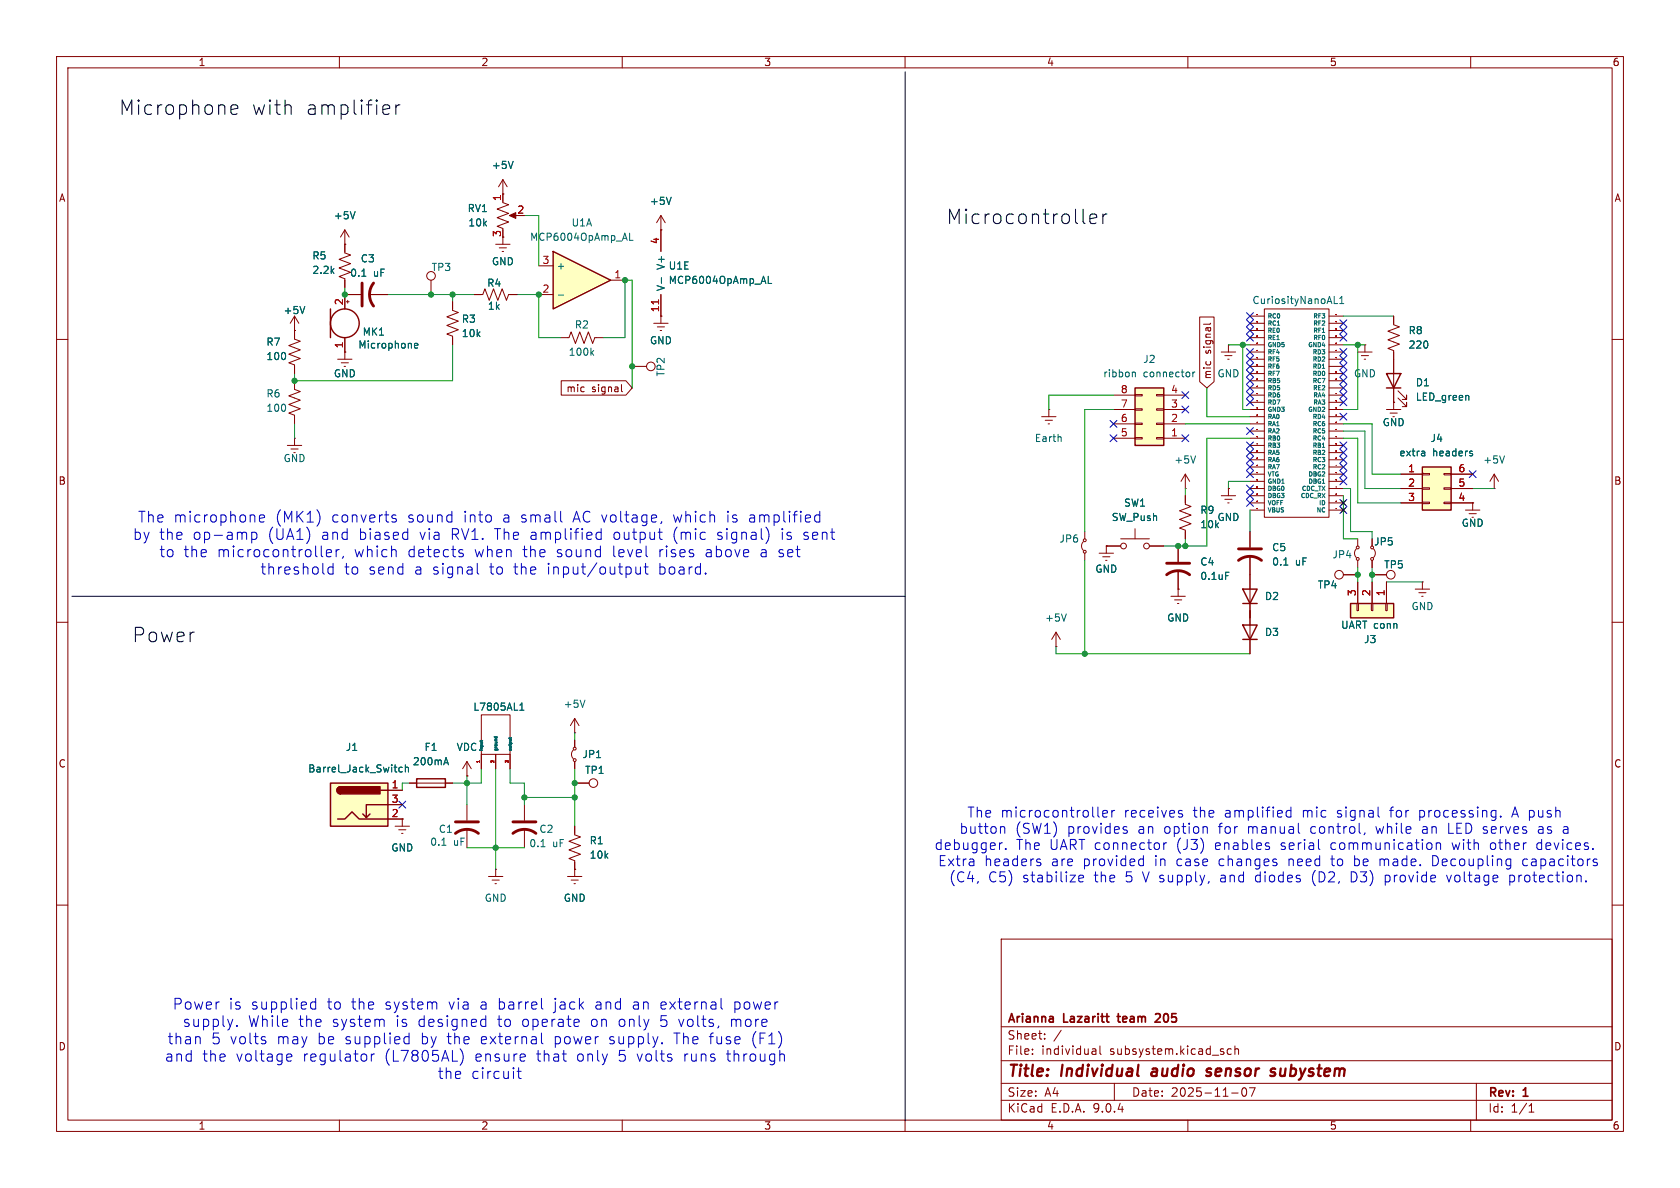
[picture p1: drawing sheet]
<svg xmlns="http://www.w3.org/2000/svg" width="297mm" height="210mm" viewBox="0 0 297 210" stroke-linecap="round" stroke-linejoin="round" font-family="sans-serif">
<g fill="none" stroke="#840000" stroke-width=".18">
<path d="M10 10h277v190h-277zM12 12h273v186h-273zM60 10v2M110 10v2M160 10v2M210 10v2M260 10v2M10 60h2M285 60h2M191.5 95.8a1.08 1.08 0 0 0 0 1.5M191.8 94v1.3M191.8 97.8v1.3"/>
<path d="M194.3 97.8h2.5M194.9 98.4h1.3M195.5 99.1h.2M195.6 96.5h.1M195.6 96.5h2.5M195.6 96.5v1.3M198.1 95.3h5.1M200.7 93.5v1.8M203.2 96.5h2.5M215.9 87.6h2.5M216.5 88.3h1.3M217 88.9h.3"/>
<path d="M217.2 86.4h.1M217.2 86.4v1.2M10 110h2M186.7 114.3h.1M186.7 111.8l-.8 1.2M186.7 111.8l.8 1.2M186.7 111.8v2.5M285 110h2M85.1 126.4h5.1v7h-5.1zM85.1 133.4v2.5M87.6 133.4v2.5M90.2 133.4v2.5"/>
<path d="M101.3 132.6a1.08 1.08 0 0 0 0 1.5M101.6 129.5h.1M101.6 127v2.5M101.6 130.8v1.3M101.6 134.6v1.3M101.6 127l-.8 1.3M101.6 127l.8 1.3M101.6 138.4h2.5M92.7 142.2v2.8M92.7 146.6v3.3M10 160h2M177 166h108v32h-108z"/>
<path d="M285 160h2M60 198v2M110 198v2M160 198v2M177 194.5h108M177 191.5h108M177 187.5h108M177 181.5h108M182.5 186.3v.1M182.5 185.5v.1M184.7 183.6v.1M184.7 182.8v.1"/>
<path d="M187.6 182.1l-1.3 2M193.2 185.4h.3l.2 .2v.8M193.7 186.3l-.5 .1M193.7 185.8h-.5M194.5 184.9v1.3l.2 .2M197 191.5v3M210 198v2M217.7 185.5l-.5-.1-.2 .3v.4l.1 .2h.6M217.7 193.2h1.2M218.3 185.5l.2-.1 .4 .1 .1 .9M218.3 184.9v1.5M219.7 192.4l.2-.1a.81 .81 0 0 1 .6 .6 .81 .81 0 0 1-.3 .8l-.2 .1a.81 .81 0 0 1-.3-1.4z"/>
<path d="M220.9 192.3h1l-.7 1.5M260 198v2M261 191.5v6.5M270.3 196.6h.9M270.3 195.5l.4-.4v1.5"/>
<circle cx="191.8" cy="95.5" r=".25"/>
<circle cx="191.8" cy="97.5" r=".25"/>
<circle cx="198.6" cy="96.5" r=".51"/>
<circle cx="202.7" cy="96.5" r=".51"/>
<circle cx="101.6" cy="134.4" r=".25"/>
<circle cx="101.6" cy="132.3" r=".25"/>
<circle cx="104.9" cy="138.4" r=".76"/>
</g>
<path d="M203.7 189.5l-.2 .4 .3 .3M214.1 189a.49 .49 0 0 0-.8 .3l.1 .1 .6 .2 .1 .3-.3 .3-.6-.1M225.2 189.5l.2 .3-.1 .3M225.3 188.9l.2 .1M226.4 188.9v1.2" fill="none" stroke="#840000" stroke-width=".4"/>
<path d="M197.5 179.7h.6M205 179.3l-.5-.1-.2 .1M205.1 179.8l-.9 .9h.9" fill="none" stroke="#840000" stroke-width=".3"/>
<g fill="none" stroke="#006464" stroke-width=".18">
<path d="M188.5 108.5l-.4 1.3M85 130.9v.2M85.3 130.9l-.1 .1h-.4M87.3 130.3h.6M87.5 130.3v.1M87.8 130.3v.1M89.9 131.7h.4M90.1 130.4v.2M90.4 130.4l-.1 .1h-.4M91.9 125.5h.7M91.9 124.6l.4-.3v1.2M103.4 123.8l-.4 1.2"/>
<path d="M95.6 149.7h.8"/>
</g>
<path d="M84.8 134.5v.3" fill="none" stroke="#a90000" stroke-width=".18"/>
<path d="M90.7 147.3a3.3 3.3 0 0 1 4 0M90.7 145.3h4" fill="none" stroke="#840000" stroke-width=".51"/>
<path d="M238.8 106.7h7.6v2.5h-7.6z" fill="#ffffc2"/>
<path d="M238.8 106.7h7.6v2.5h-7.6z" fill="none" stroke="#840000" stroke-width=".25"/>
<g fill="none" stroke="#840000" stroke-width=".18">
<path d="M115.6 57.2h2.5M116.2 57.8h1.3M116.7 58.4h.3M116.8 55.9h.1M116.8 55.9v1.3M239.9 106.7h.3v1.3h-.3zM240 102.9v3.8M242.4 106.7h.3v1.3h-.3zM242.6 102.9v3.8M245 106.7h.2v1.3h-.2zM245.1 102.9v3.8M250.2 104.1h2.5"/>
<path d="M250.8 104.8h1.3M251.3 105.4h.3M251.5 102.9h.1M251.5 102.9v1.2"/>
</g>
<path d="M58.4 138.4h10.2v7.7h-10.2z" fill="#ffffc2"/>
<path d="M219.7 104.1h2.5l-1.2 2.6zM219.7 110.5h2.5l-1.2 2.5zM219.7 106.7h2.5M219.7 113h2.5M58.4 138.4h10.2v7.7h-10.2zM60.2 139.1a.64 .64 0 0 0-.6 .6 .64 .64 0 0 0 .6 .6M67.3 139.7h1.3M73.7 137.7h5v1.5h-5zM59.7 144.8h1.3l1.2-1.3 1.3 1.3h5.1M65.4 143.9l-.6 .6M68.6 142.2h-3.8v2.3l-.7-.6" fill="none" stroke="#840000" stroke-width=".25"/>
<g fill="#840000" stroke="#840000" stroke-width=".25">
<path d="M59.7 139.3l.5-.2v1.2a.63 .63 0 0 1-.6-.4 .63 .63 0 0 1 .1-.6z"/>
<path d="M60.2 139.1h7v1.2h-7z"/>
</g>
<g fill="none" stroke="#840000" stroke-width=".18">
<path d="M88.9 35.8l1 .4-2 .8 2 .7-2 .8 2 .7-2 .8 1 .4v.2M88.9 34.3v1.3M90.4 38.1h1M99.1 59.7h1.5l.4-1 .7 2 .8-2 .8 2 .7-2 .8 2 .4-1h1.5M246.4 55.9v1.5l1 .4-2 .7 2 .8-2 .8 2 .7-2 .8 1 .4v1.5M52.1 67.3v1.5l1 .4-2 .8 2 .7-2 .8 2 .8-2 .7 1 .4v1.5M111.8 64.8h2.5M215.9 62.2h2.5M216.5 62.9h1.3M217 63.5h.3M217.2 61h.1M217.2 61v1.2"/>
<path d="M208.3 96.5v2.8M209.5 86.4h.1M209.5 87.6v1.6l1.1 .3-2.1 .8 2.1 .8-2.1 .7 2.1 .8-2.1 .7 1 .4v1.6M209.5 83.8l-.7 1.3M209.5 83.8l.8 1.3M209.5 83.8v2.6M221 94v2.8M221 98.3v17.3M239.8 97a1.08 1.08 0 0 0 0 1.6M240 95.3v1.2M240 99.1v1.2M242.6 99.1v1.2"/>
<path d="M242.8 97a1.08 1.08 0 0 1 0 1.6M207 105.4h2.5M207.6 106h1.3M208.2 106.7h.2M208.3 104.1h.1M208.3 100.8v4.6M237.5 101.6h2.5M242.6 101.6h2.5M68.6 139.7h2.5M72.4 138.4h7.6M82.5 137.2h.1M82.5 134.6l-.7 1.3"/>
<path d="M82.5 134.6l.8 1.3M82.5 134.6v2.6M68.6 142.2h2.5M68.6 144.8h2.5M69.8 146.1h2.6M70.5 146.7h1.3M71 147.3h.2M71.1 144.8h.1M71.1 144.8v1.3M82.5 142.2v2.8M82.5 146.6v3.3M86.4 154.9h2.5"/>
<path d="M87 155.6h1.3M87.5 156.2h.3M87.6 153.7h.1M87.6 153.7v1.2M100.3 154.9h2.6M101 155.6h1.2M101.5 156.2h.2M101.6 153.7h.1M101.6 146.1v1.5l1 .4-2 .7 2 .8-2 .7 2 .8-2 .8 1 .3v2.8"/>
<circle cx="115.1" cy="64.8" r=".76"/>
<circle cx="240" cy="96.8" r=".25"/>
<circle cx="240" cy="98.8" r=".25"/>
<circle cx="242.6" cy="98.8" r=".25"/>
<circle cx="236.7" cy="101.6" r=".76"/>
<circle cx="245.9" cy="101.6" r=".76"/>
</g>
<path d="M104.6 62.3l.4 .5M105 62l-.5 .4M211.4 80.6l-.5 1.3M227 99.9h.7M216.7 101.2h.6M71.1 135.7l-.3-.1-.3 .3 .1 .5h.5M71.7 135.7l.1-.1 .3 .1 .1 .8M71.7 135.2v1.3M78.6 134.8h.6M78.9 133.9l.4 1.3M78.1 149.4h.7" fill="none" stroke="#006464" stroke-width=".18"/>
<path d="M206.2 99.6h4.1M218.9 99.1a3.3 3.3 0 0 1 4.1 0M218.9 97h4.1M206.2 101.6a3.3 3.3 0 0 1 4.1 0M80.5 147.3a3.3 3.3 0 0 1 4.1 0M80.5 145.3h4.1" fill="none" stroke="#840000" stroke-width=".51"/>
<path d="M90 38.1l1.2-.5v1z" fill="#840000" stroke="#840000" stroke-width=".18"/>
<path d="M200.7 68.6h5v10.1h-5z" fill="#ffffc2"/>
<path d="M200.7 68.6h5v10.1h-5z" fill="none" stroke="#840000" stroke-width=".25"/>
<g fill="none" stroke="#840000" stroke-width=".18">
<path d="M83.8 52.1h1.5l.4-1 .8 2 .7-2 .8 2 .8-2 .7 2 .4-1h1.5M87.6 43.2h2.6M88.3 43.8h1.2M88.8 44.5h.2M88.9 41.9v1.3M116.8 40.6v3.9M116.8 52.1v3.8M184.1 73.7h2.6M184.8 74.3h1.3M185.3 74.9h.2M185.4 72.4h.1M185.4 72.4v1.3"/>
<path d="M196.8 77.5h3.9M196.8 74.9h3.9M196.8 72.4h3.9M196.8 69.9h3.9M200.7 77.3h1.2v.3h-1.2zM200.7 74.8h1.2v.3h-1.2zM200.7 72.3h1.2v.2h-1.2zM200.7 69.7h1.2v.3h-1.2zM204.5 77.3h1.2v.3h-1.2zM204.5 74.8h1.2v.3h-1.2zM204.5 72.3h1.2v.2h-1.2zM204.5 69.7h1.2v.3h-1.2z"/>
<path d="M205.7 77.5h3.8M205.7 74.9h3.8M205.7 72.4h3.8M205.7 69.9h3.8"/>
</g>
<path d="M116.9 49.1v1M135.8 48.8v1.3h.6M187.5 77.3l.1 .7M200.2 65.8h.5v.8M210.9 65.8v.8M211.2 65.8l-.3 .2" fill="none" stroke="#006464" stroke-width=".18"/>
<path d="M116.4 53v.7" fill="none" stroke="#a90000" stroke-width=".18"/>
<path d="M97.8 44.5l10.1 5-10.1 5.1z" fill="#ffffc2"/>
<path d="M97.8 44.5l10.1 5-10.1 5.1z" fill="none" stroke="#840000" stroke-width=".25"/>
<path d="M95.2 47h2.6M95.2 52.1h2.6M107.9 49.5h2.6M259.1 90.2h2.5M259.7 90.8h1.3M260.3 88.9h.1M260.3 88.9v1.3M264.2 86.4h.1M264.2 83.8l-.8 1.3M264.2 83.8l.7 1.3M264.2 83.8v2.6" fill="none" stroke="#840000" stroke-width=".18"/>
<path d="M98.7 52.2h1M111.3 41.2v1.3h.6M266 80.6l-.4 1.3" fill="none" stroke="#006464" stroke-width=".18"/>
<path d="M251.5 82.6h5v7.6h-5z" fill="#ffffc2"/>
<g fill="none" stroke="#840000" stroke-width=".25">
<path d="M58.4 54.6v5.1M245.1 66h2.5l-1.2 2.6zM245.1 68.6h2.5M251.5 82.6h5v7.6h-5z"/>
<circle cx="61" cy="57.1" r="2.54"/>
</g>
<g fill="none" stroke="#840000" stroke-width=".18">
<path d="M88.9 34.3h.1M88.9 31.8l-.8 1.2M88.9 31.8l.8 1.2M88.9 31.8v3.8M116.8 38.1l-.7 1.3M116.8 38.1l.8 1.3M116.8 38.1v6.4M52.1 58.4h.1M52.1 55.9v4l1 .4-2 .8 2 .7-2 .8 2 .8-2 .7 1 .4v1.5M52.1 55.9l-.8 1.3M52.1 55.9l.7 1.3M61 43.2h.1"/>
<path d="M61 40.6v4.1l1 .4-2.1 .7 2.1 .8-2.1 .8 2.1 .7-2.1 .8 1.1 .4v1.5M61 40.6l-.8 1.3M61 40.6l.7 1.3M61 59.7v3.8M61.2 53.3h.5M61.5 53.1v.5M63.8 52.1h-2.8v2.5M65.3 52.1h3.3M76.2 49.5v2.6M80 53.3v1.6l1 .3-2 .8 2 .8-2 .7 2 .8-2 .8 1 .3v1.6M83.8 52.1h1.3M90.2 52.1h1.2"/>
<path d="M116.8 40.6h.1M116.8 55.9h.1M116.8 52.1v3.8M212.1 56h2.5v11.5l-1.2 1.1-1.3-1.1zM214 57.1l-.2 .2h-1M221 59.7h2.5M221 58.4h2.5M221 57.2h2.5M221 55.9h2.5M223.5 54.6h11.4v36.8h-11.4zM234.9 59.7h2.6M234.9 58.4h2.6"/>
<path d="M234.9 57.2h2.6M234.9 55.9h2.6M246.4 55.9v1.3M50.8 78.7h2.5M51.4 79.4h1.3M52.1 77.5h.1M52.1 77.5v1.2M59.7 63.5h2.5M60.3 64.1h1.3M60.8 64.8h.3M61 62.2h.1M99.2 67.3h11.4l1.2 1.3-1.2 1.3h-11.4z"/>
<path d="M109.9 68v1.1l.1 .2M221 64.8h2.5M221 63.5h2.5M221 78.7h2.5M221 62.2h2.5M221 77.5h2.5M221 76.2h2.5M221 74.9h2.5M221 73.7h2.5M221 72.4h2.5M221 71.1h2.5M221 69.9h2.5"/>
<path d="M221 68.6h2.5M221 67.3h2.5M221 66h2.5M221 61h2.5M234.9 64.8h2.6M234.9 63.5h2.6M234.9 78.7h2.6M234.9 62.2h2.6M234.9 77.5h2.6M234.9 76.2h2.6M234.9 74.9h2.6M234.9 73.7h2.6"/>
<path d="M234.9 72.4h2.6M234.9 71.1h2.6M234.9 69.9h2.6M234.9 68.6h2.6M234.9 67.3h2.6M234.9 66h2.6M234.9 61h2.6M240 62.2h2.6M240.7 62.9h1.2M241.2 63.5h.2M241.3 61h.1M241.3 61v1.2"/>
<path d="M245.1 72.4h2.5M245.7 73h1.3M246.4 71.1h.1M246.4 62.2v10.2M247.1 70.4l1.6 1.5v-.8v.8h-.8M247.1 69.1l1.6 1.5v-.7v.7h-.8M195.6 96.5h.1M195.6 96.5h2.5M203.2 96.5h2.5M208.3 96.5v2.8M209.5 87.6v1.3M209.5 94v1.3"/>
<path d="M217.2 86.4h.1M221 83.8h2.5M221 86.4h2.5M221 88.9h2.5M221 90.2h2.5M221 87.6h2.5M221 85.1h2.5M221 82.6h2.5M221 81.3h2.5M221 80h2.5M221 94v2.8M221 98.3v5.8"/>
<path d="M234.9 83.8h2.6M234.9 86.4h2.6M234.9 88.9h2.6M234.9 90.2h2.6M234.9 87.6h2.6M234.9 85.1h2.6M234.9 82.6h2.6M234.9 81.3h2.6M234.9 80h2.6M237.1 89.8l.8 .8M237.1 88.5l.8 .8M237.9 89.8l-.8 .8"/>
<path d="M237.9 88.5l-.8 .8M242.6 99.1v1.2M247.6 83.8h3.9M247.6 86.4h3.9M247.6 88.9h3.9M251.5 83.7h1.2v.2h-1.2zM251.5 86.2h1.2v.3h-1.2zM251.5 88.8h1.2v.2h-1.2zM255.3 83.7h1.2v.2h-1.2zM255.3 86.2h1.2v.3h-1.2zM255.3 88.8h1.2v.2h-1.2zM256.5 83.8h3.8"/>
<path d="M256.5 86.4h3.8M256.5 88.9h3.8M260.3 88.9h.1M208.3 104.1h.1M208.3 100.8v3.3M221 106.7v3.8M221 113v2.6M237.5 101.6h2.5M240 102.9v3.8M242.6 102.9v3.8M242.6 101.6h2.5M245.1 102.9v3.8"/>
<path d="M68.6 139.7h2.5M72.4 138.4h1.3M78.7 138.4h1.3M82.5 137.2h.1M85.1 133.4v2.5M87.6 133.4v2.5M90.2 133.4v2.5M101.6 130.8v1.3M101.6 134.6v1.3M101.6 138.4h2.5M68.6 142.2h2.5M68.6 144.8h2.5"/>
<path d="M71.1 144.8h.1M101.6 153.7h.1M101.6 146.1v1.2M101.6 152.4v1.3"/>
<circle cx="76.2" cy="48.8" r=".76"/>
</g>
<g fill="none" stroke="#006464" stroke-width=".18">
<path d="M62.8 37.4l-.4 1.3M90.7 28.5l-.4 1.3M118.7 34.9l-.5 1.2M53.9 54.2l-.4 1.2M64 48.8h.7M116.9 49.1v1M135.8 48.8v1.3h.6M233.8 58.8h.4M235.9 52.4v1.3h.6M236.8 53.7h.8M236.8 52.8l.4-.4v1.3M73.3 61.1l.6-.1-.1-.2-.3-.1-.2 .2v.6h.5"/>
<path d="M233.8 79.1h.4M233.8 65.1h.4M251.7 79.7l.2 .2v.7M259.6 70l.1 .7M260.2 79.7l.1 .1M227 99.9h.7M233.8 85.4h.4M251.9 80.5l-.1 .1M251.9 80l-.1 .1M260.2 80.2l.1 .1-.1 .3M216.7 101.2h.6M71.1 135.7l-.3-.1-.3 .3 .1 .5h.5"/>
<path d="M71.7 135.7l.1-.1 .3 .1 .1 .8M71.7 135.2v1.3M78.6 134.8h.6M78.9 133.9l.4 1.3M85 130.9v.2M85.3 130.9l-.1 .1h-.4M87.3 130.3h.6M87.5 130.3v.1M87.8 130.3v.1M89.9 131.7h.4M90.1 130.4v.2M90.4 130.4l-.1 .1h-.4"/>
<path d="M91.9 125.5h.7M91.9 124.6l.4-.3v1.2"/>
</g>
<path d="M64 50v4.1M66 50a3.3 3.3 0 0 0 0 4.1" fill="none" stroke="#840000" stroke-width=".51"/>
<g fill="none" stroke="#a90000" stroke-width=".18">
<path d="M116.4 53v.7M222.2 56.9h.1M222.2 58.1h.1M222.2 58.2h.1M222.2 55.6h.1M222.2 58.1v.1M222.2 59.4h.1M222.3 56.9h.1M222.3 58.1l-.1 .1M222.3 58.1v.1M222.3 58.1h.1M222.3 59.4h-.1"/>
<path d="M222.3 55.6h-.1M236.2 59.4h.1M236.2 58.1h.1M236.2 56.9h.1M236.2 55.6h.1M236.2 58.1v.1M236.2 58.2h.1M222.2 68.3h.1M222.2 65.8h.1M222.2 67h.1M222.2 65.7h.1M222.2 63.2h.1"/>
<path d="M222.2 61.9h.1M222.2 60.7h.1M222.2 64.5h.1M222.2 78.5h.1M222.2 74.7h.1M222.2 72.1h.1M222.2 70.8l.1 .1M222.2 78.4v.1M222.2 73.4h.1M222.2 77.2h.1M222.2 69.6h.1M222.2 70.8v.1"/>
<path d="M222.2 74.6v.1M222.2 75.9h.1M222.2 79.7h.1M222.2 62h.1M222.3 64.5h.1M222.3 67h-.1M222.3 68.3h-.1M222.3 79.7h.1M222.3 67h.1M222.3 63.2h.1M222.3 69.6h.1M222.3 73.4h.1"/>
<path d="M222.3 72.1h.1M222.3 61.9v.1M222.3 70.8v.1M222.3 77.2h.1M222.3 69.6h-.1M222.3 79.7h-.1M222.3 68.3h.1M222.3 74.6v.1M222.3 75.9h-.1M222.3 73.4h-.1M222.3 75.9h.1M222.3 62h-.1"/>
<path d="M236.2 63.2h.1M236.2 75.9h.1M236.2 72.1h.1M236.2 65.8h.1M236.2 61.9v.1M236.2 60.7h.1M236.2 67h.1M236.2 77.2h.1M236.2 73.4h.1M236.2 78.4v.1M236.2 69.6h.1M236.2 70.8v.1"/>
<path d="M236.2 74.6v.1M236.2 79.7h.1M236.2 78.5h.1M236.2 65.7v.1M236.2 74.7h.1M222.2 89.9h.1M222.2 88.6h.1M222.2 87.3h.1M222.2 84.8h.1M222.2 83.5h.1M222.2 82.3h.1M222.2 87.3v.1"/>
<path d="M222.2 87.4h.1M222.2 86.1h.1M222.3 83.5h.1M222.2 81h.1M222.3 81h.1M222.3 82.3h-.1M222.3 86.1h-.1M222.3 81h-.1M222.3 82.3h.1M222.3 87.3v.1M222.3 89.9h.1M222.3 86.1h.1"/>
<path d="M222.3 84.8h-.1M222.3 87.4h-.1M236.2 87.3h.1M236.2 82.3h.1M236.2 89.9h.1M236.2 81h.1M236.2 83.5v.1M236.2 83.6h.1M236.2 86.1h.1M236.2 84.8h.1M236.2 87.4h.1M236.2 88.6h.1"/>
<path d="M84.8 134.5v.3"/>
</g>
<path d="M40.8 19.4l1.2-.3-.1-.5-.7-.1-.4 .4v1l.2 .2 .2 .1 .7-.1M68.5 18.5l.3 .1 .1 .5-1.2 .3M70 18.5v1.7M70.7 18.5a.65 .65 0 0 0-.7 .5M160 12.7v185.4M68.8 20.1l-.3 .1M191.6 39.4l.2 .1M192.7 38.7l1.2-.3-.1-.4-.8-.2-.3 .4v1l.1 .2 .2 .1 .8-.1M195 37.8v1.7M195.7 37.8a.65 .65 0 0 0-.7 .5M12.7 105.4h147.3" fill="none" stroke="#000" stroke-width=".18"/>
<g fill="none" stroke="#009600" stroke-width=".18">
<path d="M92.7 38.1h2.5v8.9M61 50.8v1.3M68.6 52.1h15.2M80 52.1v1.2M91.4 52.1h3.8v7.6h3.9M106.7 59.7h3.8v-10.2h1.3v19.1M237.5 55.9h8.9M52.1 74.9v2.6M80 61v6.3h-27.9v-1.3M196.8 72.4h-5v21.6M196.8 69.9h-11.4v2.5M209.5 74.9h11.5"/>
<path d="M213.4 68.6v5.1h7.6M217.2 61h3.8M219.7 61v11.4h1.3M221 77.5h-7.6v19h-7.7M237.5 61h3.8M237.5 77.5h2.5v11.4h7.6M237.5 74.9h5.1v8.9h5M237.5 76.2h3.8v10.2h6.3M240 61v11.4h-2.5M191.8 99.1v16.5M209.5 86.4v1.2M209.5 95.3v1.2"/>
<path d="M221 85.1h-3.8v1.3M221 90.2v3.8M237.5 86.4h1.3v7.6h3.8v1.3M237.5 87.6v7.7h2.5M260.3 86.4h3.9M186.7 114.3v1.3h34.3M221 108v1.2M240 100.3v2.6M242.6 100.3v2.6M245.1 102.9h6.4M72.4 138.4h-1.3v1.3M82.5 137.2v5"/>
<path d="M85.1 135.9v2.5h-5.1M87.6 135.9v17.8M90.2 135.9v2.5h2.5v3.8M101.6 129.5v1.3M101.6 135.9v10.2M82.5 149.9h10.2M92.7 141h8.9"/>
</g>
<g fill="none" stroke="#000084" stroke-width=".18">
<path d="M220.4 59.1l1.2 1.2M220.4 56.5l1.2 1.3M220.4 55.3l1.2 1.2M220.4 57.8l1.2 1.2M221.6 59.1l-1.2 1.2M221.6 56.5l-1.2 1.3M221.6 55.3l-1.2 1.2M221.6 57.8l-1.2 1.2M236.9 57.8l1.2 1.2M236.9 59.1l1.2 1.2M236.9 56.5l1.2 1.3M238.1 59.1l-1.2 1.2"/>
<path d="M238.1 57.8l-1.2 1.2M238.1 56.5l-1.2 1.3M196.2 76.9l1.3 1.2M196.2 74.3l1.3 1.2M197.5 76.9l-1.3 1.2M197.5 74.3l-1.3 1.2M208.9 71.8l1.3 1.2M208.9 76.9l1.3 1.2M208.9 69.2l1.3 1.3M210.2 76.9l-1.3 1.2M210.2 71.8l-1.3 1.2M210.2 69.2l-1.3 1.3"/>
<path d="M220.4 70.5l1.2 1.2M220.4 69.2l1.2 1.3M220.4 65.4l1.2 1.2M220.4 64.2l1.2 1.2M220.4 61.6l1.2 1.2M220.4 78.1l1.2 1.2M220.4 79.4l1.2 1.2M220.4 75.6l1.2 1.2M220.4 62.9l1.2 1.2M220.4 68l1.2 1.2M220.4 66.7l1.2 1.2M221.6 70.5l-1.2 1.2"/>
<path d="M221.6 69.2l-1.2 1.3M221.6 64.2l-1.2 1.2M221.6 61.6l-1.2 1.2M221.6 78.1l-1.2 1.2M221.6 79.4l-1.2 1.2M221.6 75.6l-1.2 1.2M221.6 62.9l-1.2 1.2M221.6 65.4l-1.2 1.2M221.6 68l-1.2 1.2M221.6 66.7l-1.2 1.2M236.9 79.4l1.2 1.2M236.9 73.1l1.2 1.2"/>
<path d="M236.9 78.1l1.2 1.2M236.9 69.2l1.2 1.3M236.9 64.2l1.2 1.2M236.9 62.9l1.2 1.2M236.9 65.4l1.2 1.2M236.9 61.6l1.2 1.2M236.9 68l1.2 1.2M236.9 70.5l1.2 1.2M236.9 66.7l1.2 1.2M238.1 66.7l-1.2 1.2M238.1 64.2l-1.2 1.2M238.1 79.4l-1.2 1.2"/>
<path d="M238.1 65.4l-1.2 1.2M238.1 73.1l-1.2 1.2M238.1 78.1l-1.2 1.2M238.1 61.6l-1.2 1.2M238.1 62.9l-1.2 1.2M238.1 69.2l-1.2 1.3M238.1 70.5l-1.2 1.2M238.1 68l-1.2 1.2M220.4 83.2l1.2 1.2M220.4 80.7l1.2 1.2M220.4 81.9l1.2 1.3M220.4 85.8l1.2 1.2"/>
<path d="M220.4 88.3l1.2 1.2M220.4 87l1.2 1.2M221.6 83.2l-1.2 1.2M221.6 80.7l-1.2 1.2M221.6 81.9l-1.2 1.3M221.6 85.8l-1.2 1.2M221.6 88.3l-1.2 1.2M221.6 87l-1.2 1.2M236.9 83.2l1.2 1.2M236.9 81.9l1.2 1.3M236.9 80.7l1.2 1.2M236.9 89.6l1.2 1.2"/>
<path d="M236.9 84.5l1.2 1.2M236.9 88.3l1.2 1.2M238.1 83.2l-1.2 1.2M238.1 81.9l-1.2 1.3M238.1 80.7l-1.2 1.2M238.1 89.6l-1.2 1.2M238.1 84.5l-1.2 1.2M238.1 88.3l-1.2 1.2M259.7 83.2l1.3 1.2M261 83.2l-1.3 1.2M70.5 141.6l1.2 1.2M71.7 141.6l-1.2 1.2"/>
</g>
<g fill="none" stroke="#0000c2" stroke-width=".18">
<path d="M44.5 94.1v1.9M44.5 94.2l.5-.1 .4 .3v.6l-.2 .3-.2 .1-.5-.1M45.9 91.7l.9-.2-.1-.4-.6-.1-.2 .3 .1 .9 .1 .1 .6-.1M57.7 97.8l.9-.2-.1-.4h-.5l-.3 .2 .1 .9 .2 .1 .5-.1M58.9 99.6v1.9M59.4 97.2v1.2M60 97.2h-.4l-.2 .3M60.7 98.3l-.2 .4M69.4 91.6l.4 .1 .3 .2-.1 .3-.5 .1M69.4 91.1l.1-.1 .5 .1M81.4 97.8l.4 .1 .1 .3-.2 .2h-.4M81.4 97.2h.4"/>
<path d="M84.4 99.6v1.6l.2 .3M99.2 92.2l.2 .1M105.5 95.2l.2 .2 .6-.1M105.7 94.1l-.2 .2M106.1 94.1l.2 .1M106.3 93.5v1.9M114.1 99.6v1.6l.1 .2 .4 .1M117 92.2l-.2 .4M144.4 91l.5 .1M144.9 92.2l-.5 .1M144.9 90.4v1.9M58.9 100.3l-.6-.1-.3 .4v.5l.2 .3 .1 .1 .6-.1"/>
<path d="M112.4 100.2l.1 1.2a.52 .52 0 0 0 .7-.1M113.2 100.2v1.3M113.9 100.2h.7M177.1 146.1h.3l.2 .3v.9M177.2 149l-.3 .1M177.8 150v.2M183.5 152.4l.4 .1 .1 .3-.2 .2h-.4M183.5 151.8l.4 .1M191 154.7l-.3 .3v.6l.3 .3 .5-.1M191.3 154.7l.2 .1 .1 .3-.9 .2M194.1 142.7v1.5l.3 .2M194.9 143.9l.9-.2-.1-.4h-.5l-.3 .2 .1 .9h.7"/>
<path d="M196.6 143.3v1.1M197.1 143.3h-.4l-.1 .3M198.8 146.1l.4 .1M198.8 146.7l.4 .1 .1 .3-.2 .2h-.4M201.6 151.8l.5 .1M202.1 152.9l-.5 .1M202.1 151.3v1.7M205.7 149v1.2M206.1 149l-.4 .3M208.6 143.9h.4l.1 .3-.3 .2h-.3M208.6 143.3h.4M213.4 146.2v1.1"/>
<path d="M213.7 155.8v.3M228.2 143.3h-.5l-.3 .3v.5l.1 .3h.7M228.2 142.7v1.7M229.6 147.2l.2 .1M233.2 150.1l.1 .1M241.3 147.2l-.2 .4M243.7 144.4h.2M252.8 149l.4 .3v.5l-.4 .4M253.9 149.2a.44 .44 0 0 1 .8 0v1M253.9 149v1.2M255.7 154.7l.5 1.2M265.3 144.3v.1"/>
<path d="M266.9 154.7v1.8M266.9 155.8l.2 .1M266.9 151.8l.2 .1M267.1 154.7l-.2 .1M267.1 151.8l-.1 1.7M267.1 152.9l-.2 .1M269.3 152v.9M272 146.7v.5M276.6 146.1l-.2 .1M276.6 146.6a.35 .35 0 0 0-.3 .4 .35 .35 0 0 0 .3 .3M280.4 155.7v.2M281.9 152.4l.4 .1 .1 .3-.2 .2h-.4"/>
<path d="M281.9 151.8l.4 .1M55 178.2l.3 .2 .5-.1M55.8 176.5v1.9M55.8 177.2l-.5-.1-.3 .2M85.9 179.5v2M95.8 178.3l.2 .1M127.5 178.1l.2 .3M41.9 181.3l.1 .1-.1 .1M41.9 181.3l-.1 .1 .1 .1M41.9 181.3v.2M46.9 184l.1 .2-.1 .2M51.3 186.3l.2 .1 .1 .4-.9 .2"/>
<path d="M51.5 187.5l-.5 .1M65.6 186.3v1.3M66.2 186.3l-.4 .1-.2 .3M71.8 183.2l.5 .1M72.3 182.6v1.9M72.3 184.4l-.5 .1M81.6 185.8a2.25 2.25 0 0 1-.2 2.4M85.3 180.2l.6 .1M85.9 181.4l-.6 .1M91.4 189.4h.7M91.7 188.7v1.7l.1 .2 .3 .1M95.7 182.6v1.6l.3 .3"/>
<path d="M102.3 180.3l.1 .3-.9 .2"/>
</g>
<g fill="#009600" stroke="#009600" stroke-width=".18">
<circle cx="191.8" cy="115.6" r=".46"/>
<circle cx="242.6" cy="101.6" r=".46"/>
<circle cx="240" cy="101.6" r=".46"/>
<circle cx="208.3" cy="96.5" r=".46"/>
<circle cx="82.5" cy="138.4" r=".46"/>
<circle cx="92.7" cy="141" r=".46"/>
<circle cx="87.6" cy="149.9" r=".46"/>
<circle cx="101.6" cy="141" r=".46"/>
<circle cx="110.5" cy="49.5" r=".46"/>
<circle cx="219.7" cy="61" r=".46"/>
<circle cx="111.8" cy="64.8" r=".46"/>
<circle cx="95.2" cy="52.1" r=".46"/>
<circle cx="209.5" cy="96.5" r=".46"/>
<circle cx="61" cy="52.1" r=".46"/>
<circle cx="76.2" cy="52.1" r=".46"/>
<circle cx="101.6" cy="138.4" r=".46"/>
<circle cx="52.1" cy="67.3" r=".46"/>
<circle cx="80" cy="52.1" r=".46"/>
<circle cx="240" cy="61" r=".46"/>
</g>
<g font-size="3.5">
<text x="21" y="20.6">Microphone</text>
<text x="44.4" y="20.6">with</text>
<text x="53.9" y="20.6">amplifier</text>
<text x="167.3" y="39.9">Microcontroller</text>
<text x="23.4" y="113.8">Power</text>
</g>
<g font-size="2.8" fill="#840000">
<text x="178" y="190.9">Title:</text>
<text x="187.7" y="190.9">Individual</text>
<text x="204.5" y="190.9">audio</text>
<text x="215" y="190.9">sensor</text>
<text x="227.1" y="190.9">subystem</text>
</g>
<g font-size="2.7" fill="#0000c2">
<text x="23.4" y="95.7">by</text>
<text x="24.3" y="92.6">The microphone</text>
<text x="28.1" y="95.7">the</text>
<text x="34.1" y="95.7">op-amp</text>
<text x="47.4" y="95.7">(UA1)</text>
<text x="48.7" y="92.6">(MK1)</text>
<text x="56.9" y="95.7">and</text>
<text x="58.7" y="92.6">converts</text>
<text x="63.6" y="95.7">biased</text>
<text x="72.2" y="92.6">sound</text>
<text x="74.4" y="95.7">via</text>
<text x="80" y="95.7">RV1.</text>
<text x="82.1" y="92.6">into</text>
<text x="87.8" y="95.7">The amplified</text>
<text x="89.1" y="92.6">a small</text>
<text x="101.7" y="92.6">AC voltage,</text>
<text x="108.9" y="95.7">output</text>
<text x="119.5" y="95.7">(mic</text>
<text x="119.5" y="92.6">which</text>
<text x="127.4" y="95.7">signal)</text>
<text x="129" y="92.6">is</text>
<text x="133" y="92.6">amplified</text>
<text x="138.8" y="95.7">is</text>
<text x="142.8" y="95.7">sent</text>
<text x="28.1" y="98.7">to</text>
<text x="32.4" y="98.7">the</text>
<text x="38.4" y="98.7">microcontroller,</text>
<text x="46" y="101.8">threshold</text>
<text x="60.8" y="101.8">to</text>
<text x="62.7" y="98.7">which</text>
<text x="65.2" y="101.8">send</text>
<text x="72.2" y="98.7">detects</text>
<text x="73.3" y="101.8">a signal</text>
<text x="84.1" y="98.7">when</text>
<text x="86.7" y="101.8">to</text>
<text x="91.1" y="101.8">the</text>
<text x="92.7" y="98.7">the</text>
<text x="97" y="101.8">input/output</text>
<text x="98.7" y="98.7">sound</text>
<text x="108.6" y="98.7">level</text>
<text x="116.8" y="101.8">board.</text>
<text x="116.9" y="98.7">rises</text>
<text x="125.2" y="98.7">above</text>
<text x="135" y="98.7">a set</text>
<text x="30.5" y="178.7">Power</text>
<text x="40.4" y="178.7">is</text>
<text x="44.4" y="178.7">supplied</text>
<text x="57.9" y="178.7">to</text>
<text x="62.2" y="178.7">the</text>
<text x="68.2" y="178.7">system</text>
<text x="79.5" y="178.7">via</text>
<text x="85.1" y="178.7">a barrel</text>
<text x="98.4" y="178.7">jack</text>
<text x="105.7" y="178.7">and</text>
<text x="112.4" y="178.7">an</text>
<text x="117.4" y="178.7">external</text>
<text x="130.4" y="178.7">power</text>
<text x="29.6" y="184.8">than</text>
<text x="32.2" y="181.8">supply.</text>
<text x="37.3" y="184.8">5</text>
<text x="40.7" y="184.8">volts</text>
<text x="43.8" y="181.8">While</text>
<text x="49" y="184.8">may</text>
<text x="52.8" y="181.8">the</text>
<text x="56.3" y="184.8">be</text>
<text x="58.8" y="181.8">system</text>
<text x="61.1" y="184.8">supplied</text>
<text x="70.1" y="181.8">is</text>
<text x="74.1" y="181.8">designed</text>
<text x="74.6" y="184.8">by</text>
<text x="79.3" y="184.8">the</text>
<text x="85.3" y="184.8">external</text>
<text x="88.2" y="181.8">to</text>
<text x="92.5" y="181.8">operate</text>
<text x="98.4" y="184.8">power</text>
<text x="104.8" y="181.8">on</text>
<text x="108.1" y="184.8">supply.</text>
<text x="109.7" y="181.8">only</text>
<text x="117.2" y="181.8">5</text>
<text x="119.7" y="184.8">The fuse</text>
<text x="120.5" y="181.8">volts,</text>
<text x="129.8" y="181.8">more</text>
<text x="133.6" y="184.8">(F1)</text>
<text x="29.1" y="187.9">and</text>
<text x="35.8" y="187.9">the</text>
<text x="41.7" y="187.9">voltage</text>
<text x="53.6" y="187.9">regulator</text>
<text x="68.1" y="187.9">(L7805AL)</text>
<text x="77.3" y="191">the</text>
<text x="83.3" y="191">circuit</text>
<text x="84.1" y="187.9">ensure</text>
<text x="95.1" y="187.9">that</text>
<text x="102.2" y="187.9">only</text>
<text x="109.7" y="187.9">5</text>
<text x="113" y="187.9">volts</text>
<text x="121.3" y="187.9">runs</text>
<text x="129" y="187.9">through</text>
</g>
<g font-size="2.5" fill="#0000c2">
<text x="169.5" y="147.6">button</text>
<text x="170.9" y="144.7">The microcontroller</text>
<text x="179.5" y="147.6">(SW1)</text>
<text x="188.7" y="147.6">provides</text>
<text x="198.7" y="144.7">receives</text>
<text x="201.3" y="147.6">an</text>
<text x="205.9" y="147.6">option</text>
<text x="211" y="144.7">the</text>
<text x="215.7" y="147.6">for</text>
<text x="216.6" y="144.7">amplified</text>
<text x="220.9" y="147.6">manual</text>
<text x="230.5" y="144.7">mic</text>
<text x="232.1" y="147.6">control,</text>
<text x="236.7" y="144.7">signal</text>
<text x="243.8" y="147.6">while</text>
<text x="246.2" y="144.7">for</text>
<text x="251.3" y="144.7">processing.</text>
<text x="252" y="147.6">an</text>
<text x="256.7" y="147.6">LED serves</text>
<text x="267.9" y="144.7">A push</text>
<text x="272.8" y="147.6">as</text>
<text x="277.3" y="147.6">a</text>
<text x="165.1" y="150.5">debugger.</text>
<text x="165.8" y="153.3">Extra</text>
<text x="174" y="153.3">headers</text>
<text x="179.6" y="150.5">The UART connector</text>
<text x="185.9" y="153.3">are</text>
<text x="191.6" y="153.3">provided</text>
<text x="204.3" y="153.3">in</text>
<text x="208.1" y="150.5">(J3)</text>
<text x="208.2" y="153.3">case</text>
<text x="215" y="150.5">enables</text>
<text x="215.7" y="153.3">changes</text>
<text x="226.7" y="150.5">serial</text>
<text x="228.1" y="153.3">need</text>
<text x="235.6" y="150.5">communication</text>
<text x="235.8" y="153.3">to</text>
<text x="239.9" y="153.3">be</text>
<text x="244.5" y="153.3">made.</text>
<text x="253.9" y="153.3">Decoupling</text>
<text x="257.2" y="150.5">with</text>
<text x="264" y="150.5">other</text>
<text x="270" y="153.3">capacitors</text>
<text x="272.3" y="150.5">devices.</text>
<text x="167.7" y="156.2">(C4,</text>
<text x="174.7" y="156.2">C5)</text>
<text x="180.8" y="156.2">stabilize</text>
<text x="193.5" y="156.2">the</text>
<text x="199.1" y="156.2">5</text>
<text x="202.3" y="156.2">V supply,</text>
<text x="216.1" y="156.2">and</text>
<text x="222.4" y="156.2">diodes</text>
<text x="232.5" y="156.2">(D2,</text>
<text x="239.4" y="156.2">D3)</text>
<text x="245.5" y="156.2">provide</text>
<text x="256.7" y="156.2">voltage</text>
<text x="267.8" y="156.2">protection.</text>
</g>
<g font-size="2.1" fill="#840000">
<text x="178" y="184">Sheet:</text>
<text x="178" y="181.2">Arianna</text>
<text x="188.1" y="181.2">Lazaritt</text>
<text x="198.3" y="181.2">team</text>
<text x="205.6" y="181.2">205</text>
<text x="178" y="186.7">File:</text>
<text x="184.1" y="186.7">individual</text>
<text x="196.2" y="186.7">subsystem.kicad_sch</text>
<text x="178" y="196.9">KiCad</text>
<text x="178" y="194.1">Size:</text>
<text x="184.7" y="194.1">A4</text>
<text x="185.7" y="196.9">E.D.A.</text>
<text x="193.3" y="196.9">9.0.4</text>
<text x="200" y="194.1">Date:</text>
<text x="207" y="194.1">2025-11-07</text>
<text x="263" y="194.3">Rev:</text>
<text x="263" y="196.9">Id:</text>
<text x="267.1" y="196.9">1/1</text>
<text x="269.4" y="194.3">1</text>
</g>
<g font-size="1.8" fill="#840000">
<text x="35" y="11.9">1</text>
<text x="85" y="11.9">2</text>
<text x="135" y="11.9">3</text>
<text x="185" y="11.9">4</text>
<text x="235" y="11.9">5</text>
<text x="285" y="11.9">6</text>
<text x="10.3" y="35.9">A</text>
<text x="285.3" y="35.9">A</text>
<text x="214.3" y="62.6" transform="rotate(-90 214.3 62.6)">signal</text>
<text x="100" y="69.5">mic</text>
<text x="104.6" y="69.5">signal</text>
<text x="214.3" y="67.2" transform="rotate(-90 214.3 67.2)">mic</text>
<text x="10.3" y="85.9">B</text>
<text x="285.3" y="85.9">B</text>
<text x="242.8" y="96.6">JP5</text>
<text x="10.3" y="135.9">C</text>
<text x="285.3" y="135.9">C</text>
<text x="10.3" y="185.9">D</text>
<text x="285.3" y="185.9">D</text>
<text x="35" y="199.9">1</text>
<text x="85" y="199.9">2</text>
<text x="135" y="199.9">3</text>
<text x="185" y="199.9">4</text>
<text x="235" y="199.9">5</text>
<text x="285" y="199.9">6</text>
</g>
<g font-size="1.8" fill="#006464">
<text x="86.9" y="30.1">+5V</text>
<text x="58.9" y="39">+5V</text>
<text x="82.6" y="37.7">RV1</text>
<text x="82.7" y="40.2">10k</text>
<text x="101" y="40.2">U1A</text>
<text x="114.8" y="36.4">+5V</text>
<text x="55.1" y="46.1">R5</text>
<text x="63.7" y="46.6">C3</text>
<text x="86.9" y="47.1">GND</text>
<text x="93.6" y="42.8">MCP6004OpAmp_AL</text>
<text x="98.3" y="47.9">+</text>
<text x="117.7" y="47.8" transform="rotate(-90 117.7 47.8)">V+</text>
<text x="118.1" y="47.9">U1E</text>
<text x="55.1" y="48.6">2.2k</text>
<text x="61.8" y="49.1">0.1</text>
<text x="66" y="49.1">uF</text>
<text x="76.2" y="48.1">TP3</text>
<text x="86" y="50.9">R4</text>
<text x="117.7" y="51.6" transform="rotate(-90 117.7 51.6)">V-</text>
<text x="118.1" y="50.4">MCP6004OpAmp_AL</text>
<text x="221.3" y="53.9">CuriosityNanoAL1</text>
<text x="50" y="55.7">+5V</text>
<text x="64" y="59.5">MK1</text>
<text x="81.5" y="57.3">R3</text>
<text x="81.5" y="59.8">10k</text>
<text x="86.2" y="55">1k</text>
<text x="101.5" y="58.3">R2</text>
<text x="248.9" y="59.3">R8</text>
<text x="47" y="61.3">R7</text>
<text x="47" y="63.9">100</text>
<text x="63.3" y="61.8">Microphone</text>
<text x="100.4" y="63.1">100k</text>
<text x="114.8" y="61.1">GND</text>
<text x="202" y="64.4">J2</text>
<text x="248.9" y="61.8">220</text>
<text x="47" y="70.5">R6</text>
<text x="58.9" y="66.9">GND</text>
<text x="117.7" y="66.7" transform="rotate(-90 117.7 66.7)">TP2</text>
<text x="194.9" y="66.9">ribbon</text>
<text x="202.1" y="66.9">connector</text>
<text x="215.1" y="66.9">GND</text>
<text x="239.3" y="66.9">GND</text>
<text x="250.2" y="68.5">D1</text>
<text x="250.2" y="71">LED_green</text>
<text x="47" y="73">100</text>
<text x="244.3" y="75.5">GND</text>
<text x="50" y="81.9">GND</text>
<text x="182.8" y="78.3">Earth</text>
<text x="207.5" y="82.1">+5V</text>
<text x="247.3" y="80.9">extra</text>
<text x="252.8" y="78.3">J4</text>
<text x="253.3" y="80.9">headers</text>
<text x="262.1" y="82.1">+5V</text>
<text x="198.6" y="89.8">SW1</text>
<text x="196.4" y="92.3">SW_Push</text>
<text x="212.1" y="91">R9</text>
<text x="212.1" y="93.6">10k</text>
<text x="215.1" y="92.3">GND</text>
<text x="258.3" y="93.3">GND</text>
<text x="187.2" y="96.1">JP6</text>
<text x="193.5" y="101.4">GND</text>
<text x="212.1" y="100.2">C4</text>
<text x="224.8" y="97.6">C5</text>
<text x="224.8" y="100.2">0.1</text>
<text x="229" y="100.2">uF</text>
<text x="235.5" y="98.9">JP4</text>
<text x="244.6" y="100.7">TP5</text>
<text x="212.1" y="102.7">0.1uF</text>
<text x="223.5" y="106.3">D2</text>
<text x="232.9" y="104.2">TP4</text>
<text x="184.7" y="110.1">+5V</text>
<text x="206.2" y="110.1">GND</text>
<text x="223.5" y="112.6">D3</text>
<text x="237" y="111.4">UART conn</text>
<text x="241.1" y="113.9">J3</text>
<text x="249.4" y="108.1">GND</text>
<text x="83.6" y="125.8">L7805AL1</text>
<text x="99.6" y="125.3">+5V</text>
<text x="54.4" y="136.8">Barrel_Jack_Switch</text>
<text x="61" y="132.9">J1</text>
<text x="72.9" y="135.5">200mA</text>
<text x="74.9" y="132.9">F1</text>
<text x="80.6" y="132.9">VDC</text>
<text x="102.9" y="134.2">JP1</text>
<text x="103.3" y="137">TP1</text>
<text x="76" y="149.7">0.1</text>
<text x="77.5" y="147.4">C1</text>
<text x="80.2" y="149.7">uF</text>
<text x="93.5" y="150">0.1</text>
<text x="95.3" y="147.4">C2</text>
<text x="97.7" y="150">uF</text>
<text x="104.1" y="149.5">R1</text>
<text x="69.1" y="150.7">GND</text>
<text x="104.1" y="152">10k</text>
<text x="85.6" y="159.6">GND</text>
<text x="99.6" y="159.6">GND</text>
</g>
<g font-size="1.8" fill="#a90000">
<text x="88.6" y="35.6" transform="rotate(-90 88.6 35.6)">1</text>
<text x="88.6" y="42" transform="rotate(-90 88.6 42)">3</text>
<text x="91.4" y="37.8">2</text>
<text x="95.8" y="46.7">3</text>
<text x="116.6" y="43.3" transform="rotate(-90 116.6 43.3)">4</text>
<text x="95.8" y="51.8">2</text>
<text x="108.5" y="49.3">1</text>
<text x="60.7" y="54" transform="rotate(-90 60.7 54)">2</text>
<text x="116.6" y="55.3" transform="rotate(-90 116.6 55.3)">11</text>
<text x="60.7" y="61.7" transform="rotate(-90 60.7 61.7)">1</text>
<text x="198" y="69.6">8</text>
<text x="206.9" y="69.6">4</text>
<text x="198" y="77.2">5</text>
<text x="198" y="74.7">6</text>
<text x="198" y="72.1">7</text>
<text x="206.9" y="77.2">1</text>
<text x="206.9" y="74.7">2</text>
<text x="206.9" y="72.1">3</text>
<text x="248.8" y="83.6">1</text>
<text x="257.7" y="83.6">6</text>
<text x="248.8" y="86.1">2</text>
<text x="248.8" y="88.6">3</text>
<text x="257.7" y="86.1">5</text>
<text x="257.7" y="88.6">4</text>
<text x="239.8" y="105.5" transform="rotate(-90 239.8 105.5)">3</text>
<text x="242.3" y="105.5" transform="rotate(-90 242.3 105.5)">2</text>
<text x="244.9" y="105.5" transform="rotate(-90 244.9 105.5)">1</text>
<text x="69.1" y="139.4">1</text>
<text x="69.1" y="142">3</text>
<text x="69.1" y="144.5">2</text>
</g>
<g font-size="1.1" fill="#006464">
<text x="224" y="59">RE0</text>
<text x="224" y="57.8">RC1</text>
<text x="224" y="56.5">RC0</text>
<text x="232" y="59">RF1</text>
<text x="232" y="57.8">RF2</text>
<text x="232" y="56.5">RF3</text>
<text x="224" y="65.4">RF6</text>
<text x="224" y="64.1">RF5</text>
<text x="224" y="62.8">RF4</text>
<text x="224" y="61.6">GND5</text>
<text x="224" y="60.3">RE1</text>
<text x="231.1" y="61.6">GND4</text>
<text x="231.9" y="65.4">RD1</text>
<text x="231.9" y="64.1">RD2</text>
<text x="231.9" y="62.8">RD3</text>
<text x="232" y="60.3">RF0</text>
<text x="224" y="71.7">RD7</text>
<text x="224" y="70.5">RD6</text>
<text x="224" y="69.2">RD5</text>
<text x="224" y="67.9">RB5</text>
<text x="224" y="66.6">RF7</text>
<text x="231.9" y="67.9">RC7</text>
<text x="231.9" y="66.6">RD0</text>
<text x="232" y="69.2">RE2</text>
<text x="232" y="71.7">RA3</text>
<text x="232" y="70.5">RA4</text>
<text x="224" y="76.8">RA2</text>
<text x="224" y="75.5">RA1</text>
<text x="224" y="74.3">RA0</text>
<text x="224" y="73">GND3</text>
<text x="231.1" y="73">GND2</text>
<text x="231.9" y="76.8">RC5</text>
<text x="231.9" y="75.5">RC6</text>
<text x="231.9" y="74.3">RD4</text>
<text x="224" y="83.2">RA7</text>
<text x="224" y="81.9">RA6</text>
<text x="224" y="80.6">RA5</text>
<text x="224" y="79.3">RB3</text>
<text x="224" y="78.1">RB0</text>
<text x="231.9" y="83.2">RC2</text>
<text x="231.9" y="81.9">RC3</text>
<text x="231.9" y="80.6">RB2</text>
<text x="231.9" y="79.3">RB1</text>
<text x="231.9" y="78.1">RC4</text>
<text x="224" y="89.5">VOFF</text>
<text x="224" y="88.2">DBG3</text>
<text x="224" y="87">DBG0</text>
<text x="224" y="85.7">GND1</text>
<text x="224" y="84.4">VTG</text>
<text x="229.8" y="88.2">CDC_RX</text>
<text x="230" y="87">CDC_TX</text>
<text x="231.1" y="85.7">DBG1</text>
<text x="231.1" y="84.4">DBG2</text>
<text x="233" y="89.5">ID</text>
<text x="224" y="90.8">VBUS</text>
<text x="232.6" y="90.8">NC</text>
</g>
<g font-size=".7" fill="#a90000">
<text x="84.8" y="135" transform="rotate(-90 84.8 135)">1</text>
<text x="87.4" y="135" transform="rotate(-90 87.4 135)">2</text>
<text x="89.9" y="135" transform="rotate(-90 89.9 135)">3</text>
</g>
<g font-size=".7" fill="#006464">
<text x="85.6" y="132.8" transform="rotate(-90 85.6 132.8)">input</text>
<text x="88.1" y="132.8" transform="rotate(-90 88.1 132.8)">ground</text>
<text x="90.7" y="132.8" transform="rotate(-90 90.7 132.8)">output</text>
</g>
</svg>
